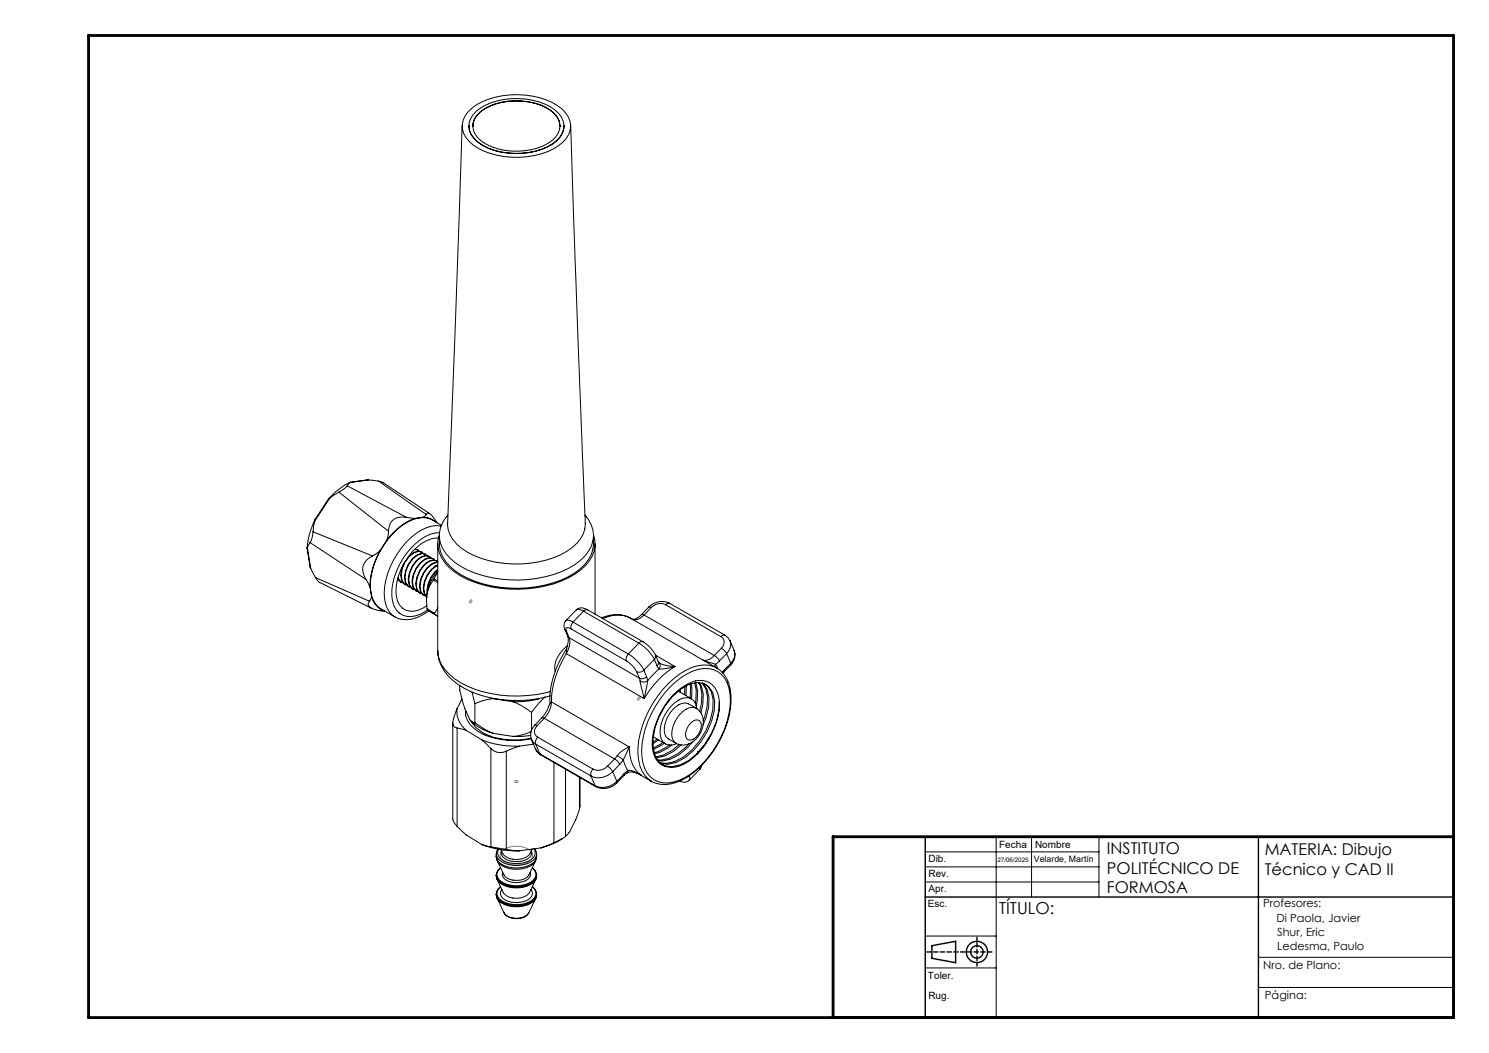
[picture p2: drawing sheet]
<svg xmlns="http://www.w3.org/2000/svg" width="420mm" height="297mm" viewBox="0 0 420 297" stroke-linecap="round" stroke-linejoin="round" font-family="sans-serif">
<g fill="none" stroke="#000" stroke-width=".4">
<path d="M261 236v51M355 236v51M261 253h149M262.9 266.7l6.7-1.2v6l-6.7-1.2z"/>
<circle cx="275.5" cy="268.5" r="3"/>
<circle cx="275.5" cy="268.5" r="1.74"/>
</g>
<path d="M132.6 169.3h.1a.38 .38 0 0 1 .5 .3 .38 .38 0 0 1-.4 .4l-.4-.1zM180 196.8l.2-.2a.39 .39 0 0 1 .4 .4 .39 .39 0 0 1-.4 .4l-.4-.1zM145.2 220.3a.44 .44 0 0 1 .6-.2 .44 .44 0 0 1 .2 .5l-.5 .1-.3-.1zM141.6 240.1a6.4 6.4 0 0 1 8.3 .2 2.16 2.16 0 0 1-1.7 3.2 6.1 6.1 0 0 1-6.9-1.4l-.2-.9z" fill="none" stroke="#808080" stroke-width=".28"/>
<g fill="none" stroke="#000" stroke-width=".28">
<path d="M130.4 35.4l-4.1 112.2a8.4 8.4 0 0 0 3.7 6.9 29 29 0 0 0 24.1 3.5 15.9 15.9 0 0 0 10.4-7.4l.5-1.4 .1-1.6-1.9-47.6-2.2-64.6M132 31.6a18.9 18.9 0 0 1 13.8-4.9 18.3 18.3 0 0 1 13.7 5.1 5.7 5.7 0 0 1-.7 8.3 20.8 20.8 0 0 1-16.5 4.1 15.9 15.9 0 0 1-10.9-5.4 5.6 5.6 0 0 1 .6-7.2zM132.3 35.6h.1M132.3 35.6a6.4 6.4 0 0 0 3.8 5.4 20.8 20.8 0 0 0 19.7-.4 6.4 6.4 0 0 0 3.3-5M133.3 35.6h.1M133.3 35.6a6.7 6.7 0 0 1 4.7-5.6 19 19 0 0 1 17.3 1.1 5.8 5.8 0 0 1 2.7 4.5M134.3 31.4a19.7 19.7 0 0 1 19.4-2.1 7.6 7.6 0 0 1 5.4 6 6.9 6.9 0 0 1-4.7 6.1 21.2 21.2 0 0 1-18.3-.4 6.2 6.2 0 0 1-3.8-6.4l1.1-2.2zM135.4 31.6a18.4 18.4 0 0 1 18.6-1.3 5.6 5.6 0 0 1 3.5 7.2 10.9 10.9 0 0 1-7.6 4.7 18.6 18.6 0 0 1-13.9-2.2 4.9 4.9 0 0 1-.6-8.4zM158 35.6h.1M159.1 35.6h.1M95.6 138.8l14 11.1M95.6 138.8l-2.6 1.7"/>
<path d="M97.9 137l-.7 .8-1.6 1M97.9 137l16.8 8.9M98.7 136.1l-.8 .9M98.8 136a18.9 18.9 0 0 0-6.1 4.7M98.8 136l-.1 .1M103.9 135.4l2.9 .3M103.9 135.4l-5.1 .6M103.9 135.4l-5.2 .7M106.8 135.7l13.4 9.4M106.8 135.7l1.3 .4 13.1 8.8M86.6 154.6l1 5.7M86.7 154.5l-.1 .1"/>
<path d="M86.7 154.5l.9 5.8M87.5 153l15.8 10.4M87.5 153l-.8 1.5M88.3 150l16.8 6.8M88.3 150l-.4 2-.4 1M88.7 147.1l-.4 2.9M88.8 146.7a21.7 21.7 0 0 0-2.2 7.9M88.8 146.7l-.1 .4M92.7 140.7l-3.9 6M93 140.5l-.3 .2M93 140.5l-4.3 6.6M105.1 156.8a4.2 4.2 0 0 0-1.8 6.6"/>
<path d="M107.2 155.4l-2.1 1.4M107.2 155.4a20.5 20.5 0 0 0-2.8 10.2M109.2 152.3l-2 3.1M109.6 149.9l-.4 2.4M113.9 159.1a4.8 4.8 0 0 0 .2 5.7l.3 .2M114.7 145.9a3.8 3.8 0 0 0-5.1 4M114.7 145.9l2.4 .3M117.1 146.2a16.8 16.8 0 0 0-7.9 6.1M117.2 154.8v.1M117.9 155.1l-.7-.2 .9 .3 .2 .3M118.9 155.6l.1 .1M118.9 155.7l-.9-.3-1.3 .5-1.3 .9"/>
<path d="M119.4 156.1l-.2-.3-1.1-.3a6.8 6.8 0 0 0-4.9 6.7l.2 1.6 .8 1 .7 .3M119.5 145.9a5 5 0 0 1 3.4 1.3M119.5 145.9l-2.4 .3M119.9 156.2l.2 .1M119.9 156.3l-.9-.3a7.1 7.1 0 0 0-4.7 8.3l1 1.1M120.2 145.1l-.7 .8M120.2 145.1a.76 .76 0 0 1 .8-.4 .76 .76 0 0 1 .6 .5l1.6 2.2M120.4 156.8l-.2-.3-1-.4a6.7 6.7 0 0 0-5 6.7l.3 1.6 .8 1 .7 .3M121.1 156.9l-1-.2a6.8 6.8 0 0 0-5 6.7l.3 1.6 1 1M121.5 157.4l-.2-.3-1.1-.4a6.8 6.8 0 0 0-4.9 6.8l.2 1.5 .8 1.1 .7 .2M122 157.5l-.9-.2a6.9 6.9 0 0 0-4.9 6.7l.3 1.6 1 1.2M122.1 157.5h.1"/>
<path d="M122.6 158l-.3-.3-1-.4a7 7 0 0 0-4.7 8.3l.8 1.1 .7 .2M122.7 159.7l.8-.2a7.3 7.3 0 0 0-3.7 8l.5 .7M123.1 158.1l-.9-.2a6.8 6.8 0 0 0-4.9 6.7l.2 1.6 1 1.1M123.1 158.1l.1 .1M123.5 158.4l-1.2-.4a6.7 6.7 0 0 0-4.9 6.7l.3 1.6 .7 1 .7 .2M123.5 159.4a7.3 7.3 0 0 0-3.9 8l.9 1.1M123.5 153.4v30.2M123.6 151.8a10 10 0 0 0-7.4 3.9 16.6 16.6 0 0 0-4.4 12.7 4.4 4.4 0 0 0 6.1 3.7l2.5-1.2M123.9 151.1a9.9 9.9 0 0 0 4.5 9.9 32.4 32.4 0 0 0 25.5 4 20 20 0 0 0 12.2-7.3 10 10 0 0 0 1.3-6.6M123.9 150.8a7.9 7.9 0 0 0 1.7 8 21.4 21.4 0 0 0 13.1 6.8 33.8 33.8 0 0 0 23.5-3.7 10.2 10.2 0 0 0 5.6-9.6l-.4-1.5M124 150.2a11.4 11.4 0 0 0-8.1 4.4 19.9 19.9 0 0 0-5.4 13.6 5.3 5.3 0 0 0 5.4 5.7 9.4 9.4 0 0 0 4.6-1.8M124.5 148.2a7.7 7.7 0 0 0-9.6-1 22.2 22.2 0 0 0-10.4 19.3 6.7 6.7 0 0 0 3 5.2l3.9 2.3a7.4 7.4 0 0 1-3-6.9 22.7 22.7 0 0 1 10.5-17.6 8.3 8.3 0 0 1 5.5-1.1"/>
<path d="M126.3 145.3a8.2 8.2 0 0 0 .7 12.1 26.4 26.4 0 0 0 16.8 6.1 31.5 31.5 0 0 0 18.4-4.3 9.9 9.9 0 0 0 5.1-9.7 9.3 9.3 0 0 0-2.3-4.2M167.9 153.4v19.8M87.6 160.3l1.4 2.6M89 162.9l15.2 6.7M89 162.9l1.1 1.3 14.7 7.4M103.3 163.4l1.1 2.2M104.2 169.6a1.21 1.21 0 0 0-.3 1.3 1.21 1.21 0 0 0 1.1 .8l1.5 .4 2.2 .3M104.4 165.6l.4 2.7M104.8 168.3a5.6 5.6 0 0 0 3.6 4M104.8 168.3l-.6 1.3M112.3 163.2l.9 1M112.3 163.7l.4 .2"/>
<path d="M112.3 162.9l.8 1.3 .7 .3M113.2 164.3l.1 .1M115.3 165.5l.1 .1M116.3 166.1l.2 .1M118.5 167.4h.1M119.5 168h.2M119.6 167.9l-1-1.1a7.4 7.4 0 0 1 3.4-7.9l1.3-.4 .2 .1a6.7 6.7 0 0 0-4.8 8.3l.8 1 .7 .2M120.5 171.8v.2M120.5 171.8l2.1 1.2M120.5 172l3 1.8M120.5 172l2.1 1.2M120.9 172.3a8.7 8.7 0 0 1-9.5 1.7"/>
<path d="M122.2 163.6a10.2 10.2 0 0 0-1.7 8.2M122.2 163.6l1.3 .7M122.4 163.3l-.2 .3M122.4 163.3l1.1 .6M122.6 173v.2M122.6 173.2l.9 .5M123.5 171.5l-.9 1.5M123.5 161.5l-1.1 1.8M123.5 161.1a11.8 11.8 0 0 0-3.2 8.3M123.5 160.8a7.8 7.8 0 0 0-2.9 5.9M123.5 160.6a7.5 7.5 0 0 0-3 6.5M159.3 177.5l.4 .5"/>
<path d="M159.3 177.5l.8 1.9M159.6 175.1a2.19 2.19 0 0 0-.3 2.4M159.6 175.1a1.63 1.63 0 0 1 2 .4M159.7 178l.8 1.8M160.1 179.4a3.8 3.8 0 0 1-.1 2.7M160.1 179.4l.4 .4M160.5 179.8a5.5 5.5 0 0 1-.8 4.6M160.5 179.8l19.8 11.5M161.1 177.4l-1.3-.3-.2 .3 .1 .6M161.1 177.4l15.6 9M161.6 175.5a2 2 0 0 0-.5 1.9M161.6 175.5l15.6 9"/>
<path d="M162.6 172a2.47 2.47 0 0 1 3.2 0M162.6 172a1.63 1.63 0 0 1 2 .4M162.6 172l-3 3.1M164.6 172.4l-3 3.1M164.6 172.4l15.6 9M165.8 172h-.6l-.6 .4M165.8 172l15.6 9M169.7 174.3a9 9 0 0 1 8.2 .1M170 174.5a8.6 8.6 0 0 1 7.8-.2l24.4 14.1-.4-.2M181 173.3l-.4 .4a2.46 2.46 0 0 1-2.4 .9M181 173.3l.7 .2M181.7 173.5a3.2 3.2 0 0 1-3.2 1.2"/>
<path d="M181.7 173.5l19.8 11.4M183 171.2l.7 .2M183 171.2l-2 2.1M183.7 171.4l-2 2.1M187.7 170.6a3.5 3.5 0 0 0-4 .8M187.7 170.6l15.6 9M188.9 170.2a5 5 0 0 0-5.9 1M188.9 170.2l-.5-.1-.7 .5M188.9 170.2l15.6 9M203.3 179.6a2 2 0 0 1 .2 3.2M204.5 179.2l.9 .7 .5 .9M204.5 179.2l-.5-.1-.7 .5"/>
<path d="M123.5 183.6a10 10 0 0 0 4.7 7.8 30.9 30.9 0 0 0 20.6 4.8l2.6-.3 3.9-.9M123.5 183.7a11.4 11.4 0 0 0 5.7 9.3 31.7 31.7 0 0 0 24.5 3.7l1.5-.4M128.9 199.8a6.8 6.8 0 0 0 2.6 6.2M128.9 199.8a7.7 7.7 0 0 0-1.1 4.8l.5 .5 .6 .2M129.7 193.4v1.2l1.4 5.2 1.5 3.3 .5 .4 .8 .4M130.3 197.2l-1.4 2.6M133.1 195.2l.8 3.3M133.9 198.5v5.4M138.7 196.9l.5 .2M139.2 197.1l-2.7 .5-2.6 .9M139.2 197.1l5.5 .8M144.7 197.9l2 .9 3.2 2.1"/>
<path d="M152.2 197.1l-3.9 .7-3.6 .1M153.7 196.5l-1.6 1.7-2.2 2.7M155.5 198l-.7 1.2a7.6 7.6 0 0 1-2 3.3l-2 2M155.5 198a7.4 7.4 0 0 1-2 4.6M155.5 198l22 12.7M159.7 184.4a26.5 26.5 0 0 0-4.2 13.6M159.7 184.4l.4-2.3a7.8 7.8 0 0 0-3.5 7.3M159.7 184.4l22 12.6M159.8 183a26.5 26.5 0 0 0-4.6 15.5M176.7 186.4a7.4 7.4 0 0 1 2.9 3M177.2 184.5a11.5 11.5 0 0 1 4.4 4.5M177.2 184.5a2.04 2.04 0 0 0-.5 1.9"/>
<path d="M179.6 189.4l.7 1.9M180.2 181.4a11.3 11.3 0 0 1 4.4 4.6M180.2 181.4l-3 3.1M180.3 191.3l.3 .8M180.6 192.1l1.1 4.9M181.4 181l.5 .4a9.4 9.4 0 0 1 3 3.3M181.4 181h-.6l-.6 .4M181.6 189a1.75 1.75 0 0 1-2 .4M181.6 189l.8 1.9M182.4 190.9a1.78 1.78 0 0 1-2.1 .4M182.4 190.9l.3 1.1M182.7 192a2.02 2.02 0 0 1-2.1 .1"/>
<path d="M182.7 192l-1 5M184.6 186l-3 3M184.6 186l.7 1.8M184.9 184.7v.6l-.3 .7M184.9 184.7l.8 1.9M184.9 184.8l5.5 3.2M185.3 187.8l.6 .8M185.7 186.6l.2 .3M185.7 186.6v.5l-.4 .7M185.9 186.9l.2 .2M185.9 188.6l-3.2 3.4M185.9 186.9l.3 1-.3 .7"/>
<path d="M186.1 187l2 .7 2.3 .3M188.9 193.9a16.2 16.2 0 0 1 9.6-5.3 6.5 6.5 0 0 1 7.1 5.6 22.8 22.8 0 0 1-3.4 15.8 21.6 21.6 0 0 1-12.1 10.6 6.7 6.7 0 0 1-8.7-5.4 22.8 22.8 0 0 1 3.4-15.8l2.6-3.8zM190.4 188a26.4 26.4 0 0 0-8.7 9M190.4 188l-2.9 .6h-1.6M191.5 194.8v.2M191.9 194.4l-.1 .9M193.2 193.7l-.2 2.2M193.6 193.5l-.2 2.7M194.6 193l.2 .7-.2 3.1M194.9 192.9l.3 1.1-.2 3.1-3.7-2.2M195.9 192.6l.5 2.1-.3 3.6M196.3 192.5a10.3 10.3 0 0 1 0 6.7"/>
<path d="M196.3 199.8a4.7 4.7 0 0 1 1.5 6.5 5.3 5.3 0 0 1-7.2 3.3M196.6 199.9a3.1 3.1 0 0 0-1.8-2.9 3.1 3.1 0 0 0-3.3 .4 10.9 10.9 0 0 0-5.2 10.4 2.89 2.89 0 0 0 4.4 2M197 192.6a9.4 9.4 0 0 1 .3 8M197.3 192.6l.6 .9 .5 2.3-.1 2.8-.6 2.4M198 192.7l1.1 1.5a13 13 0 0 1-.7 9M198.2 192.7a7 7 0 0 1 1.7 6.8l-.8 3-.8 2M198.6 186.3l3.2 1.1M198.7 192.9l.9 .6 1.1 1.7a14.4 14.4 0 0 1-1.6 11 17.7 17.7 0 0 1-8.8 8.6l-2.3 .5-1.9-.2M201.5 184.9l1.5 1.5M201.5 184.9a3.1 3.1 0 0 1-3.2 1.3M201.8 188.2a8.9 8.9 0 0 1 4.4 8 27.9 27.9 0 0 1-13.8 23.8 8.8 8.8 0 0 1-8.9 .2M201.8 188.2a9.2 9.2 0 0 0-8.3 .9 28.4 28.4 0 0 0-13.5 23.7 8.8 8.8 0 0 0 3.8 7.6l-3.1-1.8"/>
<path d="M201.8 187.4l-.3 .6M201.8 187.4l.6 1M202.9 198a20.5 20.5 0 0 1-6.5 14.7M203 186.4l-1.2 1M203.5 182.8l.9 .7 .6 .9M203.5 182.8l-2 2.1M204.1 189.2l-.4 .4M204.1 189.2l.1 .4M204.2 189.6l-.3 .3M205 184.4l-2 2M205 184.4l1.1 2.7M205.9 180.8a3.4 3.4 0 0 1-.9 3.6"/>
<path d="M205.9 180.7l1.2 2.8M206.1 187.1v.4M206.1 187.5l-1.9 2.1M206.1 187.1l-2 2.1M207.1 183.5a3.7 3.7 0 0 1-1 4M207.1 183.5a3.4 3.4 0 0 1-1 3.6M127.7 203.8v27.2l.5 1.2 .7 .9M128.9 205.3l2.6 .7M128.9 205.3v27.8M131.4 200.5a6.2 6.2 0 0 0 3.8 6 20.6 20.6 0 0 0 14.7 1.8M131.5 206l4.4 2.7M132.8 203.3a12.8 12.8 0 0 0 6.4 3.6"/>
<path d="M133.1 203.7l1.1 1.5a16.7 16.7 0 0 0 12.4 3.5l3.2-.5M133.3 203.8l.1 .4M133.9 203.9l2.7 1.7 2.6 1.3M135.9 208.7a26.3 26.3 0 0 0 10.5 1.8M135.9 208.7l2.6 2.4M138.5 211.1l.2 .2a3.8 3.8 0 0 0 4.1 .6M138.5 211.1v27.8M139.2 206.9l5.5 .8M142.8 211.9v27.7M146.4 210.5l-3.6 1.4M149.7 207.4l-5 .3M149.9 208.6l1.2 1.3"/>
<path d="M149.9 208.6l1.4 3.1 1 .9M149.9 206.3l-3.3 1.2-1.9 .2M149.9 200.9v5M150.5 209.9l-4.1 .6M150.8 204.5a3.7 3.7 0 0 0-.9 4.1M150.8 204.5l.7 .2M151.1 211.3l.5 .9 .9 .7M151.1 209.9l15.6 9M151.1 209.9l1.2 2.7M151.5 204.7a1.97 1.97 0 0 0 .2 3.2M151.7 207.9a2.04 2.04 0 0 0-.6 2M151.7 207.9l15.6 9"/>
<path d="M152.3 212.6l.2 .3M152.3 212.6l15.6 9M152.5 212.9l15.6 9M152.8 202.5l.7 .1M153.5 202.6l19.9 11.5M153.5 202.6l-2 2.1M156.2 215v22.7M159.5 217v18.9M163.4 219.2v9.1M163.6 219.3v8.2l-.2 .8M166.7 218.9l1.2 2.7M167.3 216.9a2.09 2.09 0 0 0-.6 2"/>
<path d="M171.3 216.1a3.5 3.5 0 0 1-4 .8M171.3 216.1l.9 .7 .6 .9M172.8 217.7a5.3 5.3 0 0 1-6.1 1.2M172.8 217.7l1.2 2.7M173.4 214.1l.8 .7 .6 .8M173.4 214.1l-2.1 2M174.1 213.1l-.7 1M174.1 213.1l1.7 1.2M174.8 215.6l-2 2.1M175.8 214.3l1.3 3M175.8 214.3l-1 1.3M176 218.3v.5"/>
<path d="M176 218.3l-2 2.1M176 218.8l-2 2M176.9 218a4.2 4.2 0 0 1 4 .7M176.9 218l-.9 .8M177.1 217.3l1.5 .2 2.3 1.2M177.1 217.3l-1.1 1M177.1 217.3l-.2 .7M177.5 210.7a9.3 9.3 0 0 0 3.4 8M177.5 210.7a8.5 8.5 0 0 0-3.4 2.4M177.5 210.7l-1.7 3.6M180.7 218.6l.2 .1M184.3 207.9l3.4 1.9"/>
<path d="M185.3 208.5l-1.1 .7M185.7 208.7l-1.5 1M186.4 215.3l1.9 .3a13.8 13.8 0 0 0 9.4-6.3 18.9 18.9 0 0 0 3.9-11.6 4.9 4.9 0 0 0-7.4-4.6 19.4 19.4 0 0 0-9.9 18l.6 2.3 1.2 1.8 1.7 1M186.9 209.4l-2.6 1.6M187.3 209.6l-3 1.8M188.9 210l-.9 .7-2.5 1.4-.9 .2M189.4 210.1l-1 .9-2.5 1.3-1.2 .3M189.6 200.3a4.2 4.2 0 0 1 6.8-.6 3.2 3.2 0 0 0-3.8 1 8.5 8.5 0 0 0-3 7.5l.4 .8 .6 .6a4.2 4.2 0 0 1-3.2-3.6 8.7 8.7 0 0 1 2.2-5.7zM191.7 210l-2.1 1.7-2.5 1.3-2.2 .5M192.2 210.1a10.4 10.4 0 0 1-7.1 3.6M194.2 209.8a12.5 12.5 0 0 1-7.8 4.6l-.9-.1M194.9 203.8a1.6 1.6 0 0 1 2.8 .1 4.5 4.5 0 0 1-2.8 4.8 1.3 1.3 0 0 1-1.5-1.6 5 5 0 0 1 1.5-3.3z"/>
<path d="M195.3 209.3a13 13 0 0 1-8.5 5.4l-1.1-.2M196.7 212l.1 .7M197.4 217l-3 3.1a1.07 1.07 0 0 0 0-1.3M197.5 216.4l-.1 .6M197.9 215.9l-.5 1.1M200.6 207.1a16.1 16.1 0 0 0 2-11.2 5.4 5.4 0 0 0-8.3-3.2 20.4 20.4 0 0 0-10.3 18.4 5.6 5.6 0 0 0 3.8 5.1M200.6 207.1a18.1 18.1 0 0 1-8.9 9l-2.7 .4-1.2-.3M200.6 207.1a17.8 17.8 0 0 1-8.7 8.6l-2.4 .5-2-.2-.8-.5M128.9 233.1l2.6 2.4 4.4 2.7M135.9 238.2l2.6 .7M135.9 238.2a26.3 26.3 0 0 0 10.5 1.8M138.5 238.9l4.3 .7"/>
<path d="M141.4 239.9a1.94 1.94 0 0 0 1.2 2.4 6.6 6.6 0 0 0 6.8-.5l.6-1.2-.1-.7M142.8 239.6l3.6 .4M150.1 239.5a4 4 0 0 1-4.4 2.9 4 4 0 0 1-4.4-2.7M150.6 239.4a2.36 2.36 0 0 1-1.5 3.5 8.2 8.2 0 0 1-7.9-.7 2.05 2.05 0 0 1-.6-2.7M150.8 239.4a2.33 2.33 0 0 1-1.2 3.8 8.3 8.3 0 0 1-9-.8 2.15 2.15 0 0 1-.2-2.9M152.6 239.1l-6.2 .9M156.2 237.7l-3.6 1.4M158.6 236.5l-2.4 1.4-3.6 1.2M159.5 235.9l-3.3 1.8M163.4 228.3a23.9 23.9 0 0 1-3.2 7l-.7 .6M167.9 221.6l.2 .3M174 220.8a5 5 0 0 1-5.9 1.1"/>
<path d="M174 220.4a5.4 5.4 0 0 1-6.1 1.2M174 220.4v.4M194.4 220a2.03 2.03 0 0 1-2.7 .3M281 236v51M291 236v17M310 236v17M139.9 240.8a3.1 3.1 0 0 0 2.4 3.4 8.8 8.8 0 0 0 8.2-.9 2.73 2.73 0 0 0 .9-2.5M139.9 246.8v.2a3.8 3.8 0 0 0 3.6 3 7.7 7.7 0 0 0 7.6-2l.3-1.2M139.9 252.1v.2a3.8 3.8 0 0 0 3.6 3 7.7 7.7 0 0 0 7.6-1.9l.3-1.3M140 241.5l.3 1.4M140 246.9l.4 1.4M140 252.2l.4 1.4"/>
<path d="M140.5 245.4l.7-.6a2.24 2.24 0 0 0 .3 3.9 8.1 8.1 0 0 0 8.8-.3 2.16 2.16 0 0 0-.2-3.6 2.36 2.36 0 0 1 1.2 2.3 2.36 2.36 0 0 1-1.7 2 8.4 8.4 0 0 1-9-.7 2.18 2.18 0 0 1-.1-3zM141.2 250.1a2.24 2.24 0 0 0 .3 4 8.1 8.1 0 0 0 8.8-.4 2.16 2.16 0 0 0-.2-3.6M141.2 250.1a2.37 2.37 0 0 0-1.2 2.2 2.37 2.37 0 0 0 1.4 2 8.6 8.6 0 0 0 9.1-.4 2.3 2.3 0 0 0-.4-3.8M141.6 250.9a1.86 1.86 0 0 0 .9 2.9 6.7 6.7 0 0 0 7.1-.5 1.64 1.64 0 0 0 .2-2.4M141.8 246.1a1.73 1.73 0 0 0 1.4 2.4 5.7 5.7 0 0 0 6.2-1.1l.2-.6-.1-.7M142.2 257.5a4.5 4.5 0 0 0 7 0M151.1 253.4a7 7 0 0 1-7.6 2.1 4.7 4.7 0 0 1-3.3-2.1l2 4.1a4.7 4.7 0 0 0 7 0M151.1 248l-1.7 3.7a5 5 0 0 1-7.4 0l-1.8-3.7a5.1 5.1 0 0 0 4.6 2.4 6.6 6.6 0 0 0 6.3-2.3M151.1 253.4l-1.9 4.1M151.3 241.6a3.3 3.3 0 0 1-2.7 3.1 7.2 7.2 0 0 1-8.3-1.9l1.9 4a4.3 4.3 0 0 0 4.6 1.4 3.4 3.4 0 0 0 2.4-1.4l1.9-4M151.3 247l-.2 1.1M151.3 252.3l-.2 1.1"/>
<path d="M261 240.3h49M261 244.5h49M261 248.8h49M261 264h20M261 273h20M355 270h55M355 278.5h55"/>
</g>
<path d="M275.6 264.3v8.2" fill="none" stroke="#000" stroke-width=".4" stroke-dasharray="1.3 .6" stroke-dashoffset=".4"/>
<path d="M279.8 268.5h-18.4" fill="none" stroke="#000" stroke-width=".4" stroke-dasharray="1.3 .6"/>
<path d="M25 10h385v277h-385zM410 236h-175v51" fill="none" stroke="#000" stroke-width=".8"/>
<text font-size="4.7" x="281.8" y="257.9">TÍTULO:</text>
<g font-size="4.6">
<text x="312.2" y="240.8">INSTITUTO</text>
<text x="356.7" y="241.1">MATERIA: Dibujo</text>
<text x="312.2" y="246.4">POLITÉCNICO DE</text>
<text x="312.2" y="252">FORMOSA</text>
<text x="356.7" y="246.7">Técnico y CAD II</text>
</g>
<g font-size="3.2">
<text x="356.3" y="255.9">Profesores:</text>
<text x="360.1" y="260">Di Paola, Javier</text>
<text x="360.3" y="263.9">Shur, Eric</text>
<text x="360.3" y="268">Ledesma, Paulo</text>
<text x="356.3" y="273.3">Nro. de Plano:</text>
<text x="356.8" y="281.9">Página:</text>
</g>
<g font-size="2.8">
<text x="281.8" y="239.1">Fecha</text>
<text x="292" y="239.1">Nombre</text>
<text x="261.9" y="243.1">Dib.</text>
<text x="261.9" y="247.5">Rev.</text>
<text x="261.9" y="251.5">Apr.</text>
<text x="261.7" y="255.9">Esc.</text>
<text x="261.8" y="276.2">Toler.</text>
<text x="261.9" y="281.7">Rug.</text>
</g>
<text font-size="2.5" x="291.6" y="243.1">Velarde, Martín</text>
<text font-size="1.8" x="281.4" y="243.1">27/06/2025</text>
</svg>
